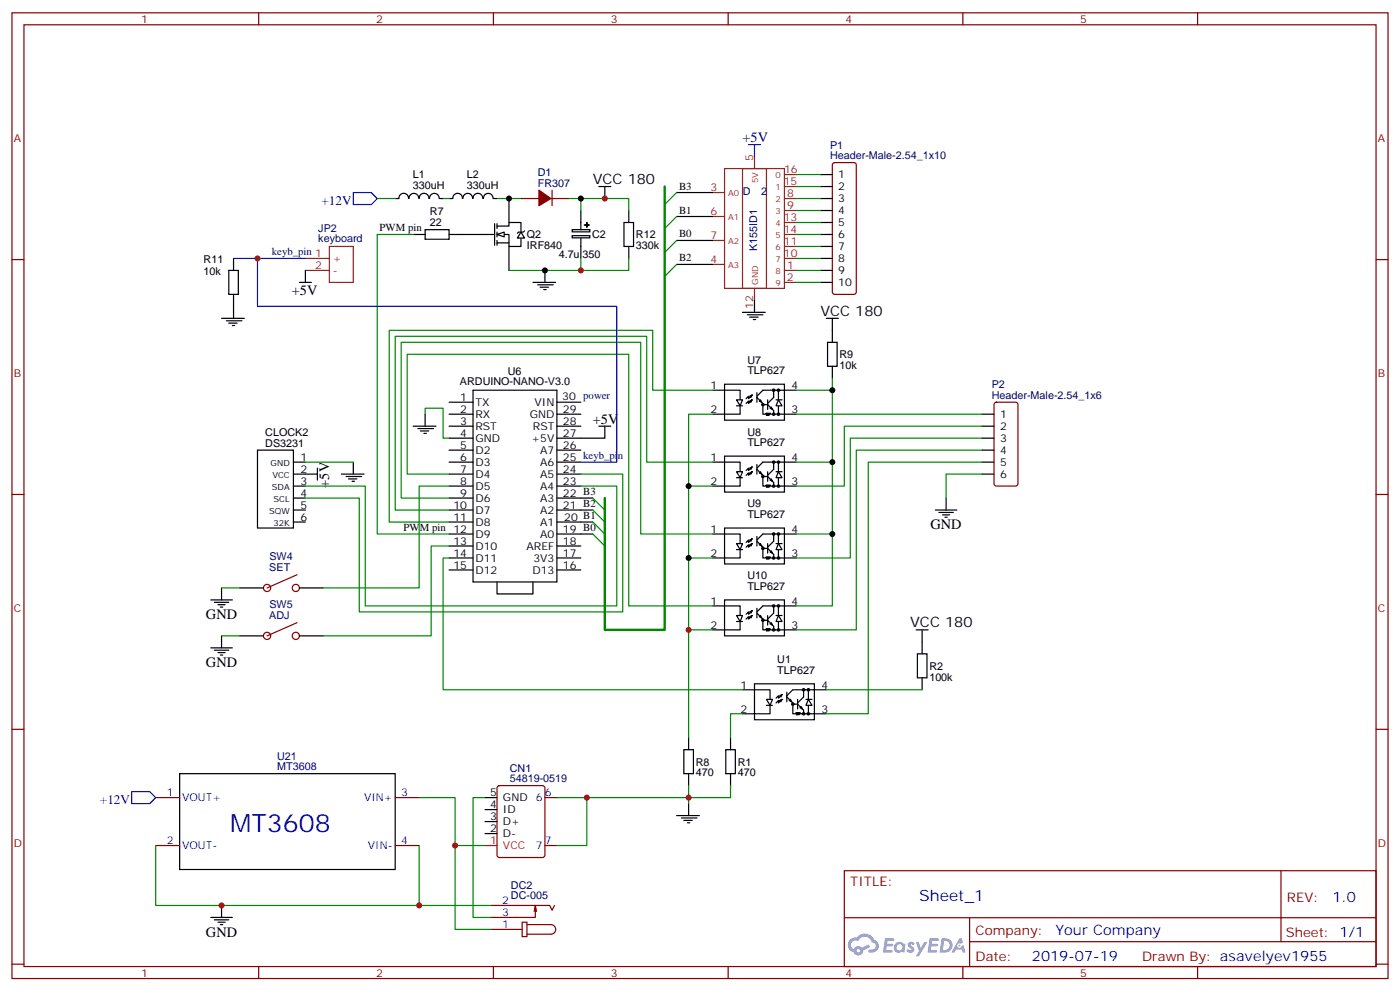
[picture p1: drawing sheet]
<svg xmlns="http://www.w3.org/2000/svg" width="412mm" height="292mm" viewBox="0 0 412 292" stroke-linecap="round" stroke-linejoin="round" font-family="sans-serif">
<path d="M195.8 54.9v130.6h-17.6v-38.9" fill="none" stroke="#008700" stroke-width=".71"/>
<g fill="none" stroke="#870000" stroke-width=".35">
<path d="M3.5 3.8h405.4v284.3h-405.4zM7.1 7.3h398.2v277.3h-398.2zM76.2 3.8v3.5M145.3 3.8v3.5M214.5 3.8v3.5M283.6 3.8v3.5M352.8 3.8v3.5M3.5 76.4h3.6M405.3 76.4h3.6M3.5 145.6h3.6M405.3 145.6h3.6M3.5 214.7h3.6"/>
<path d="M405.3 214.7h3.6M248.7 256.4h156.6v28.2h-156.6zM377.3 256.4v20.9M248.7 270.2h156.5M285.6 277.3h119.6M285.6 270.2v14.1M3.5 283.9h3.6M76.2 284.6v3.5M145.3 284.6v3.5M214.5 284.6v3.5M283.6 284.6v3.5M352.8 284.6v3.5"/>
<path d="M405.3 283.9h3.6"/>
</g>
<g fill="#5487ff">
<path d="M267.7 277.5a1.22 1.22 0 0 1 1.7 .3l-.4 .6a.47 .47 0 0 0-.3-.4 .47 .47 0 0 0-.5 .2l.1 .2a1.14 1.14 0 0 1 .8 1.7 1.14 1.14 0 0 1-1.9 0l-.2-.2 .5-.5 .7 .4a.29 .29 0 0 0 .3-.2 .29 .29 0 0 0-.2-.4 1.04 1.04 0 0 1-.6-1.7z"/>
<path d="M260.7 276.3h2.4l.3 .2-.2 .5h-1.8l-.1 .9h1.5l.3 .4-.3 .3h-1.6l-.2 1.1 1.7 .1 .2 .3-.2 .3h-2.6z"/>
<path d="M273.8 276.3h2.4l.3 .2-.1 .5h-1.8l-.2 .9h1.6l.3 .4-.4 .3h-1.6l-.1 1.1 1.7 .1 .2 .3-.2 .3h-2.6z"/>
<path d="M282.6 276.3h.7l.3 1.2-.6 .4a.69 .69 0 0 0-1 .2 .69 .69 0 0 0 .4 1 .69 .69 0 0 0 .9-.6l.5-.3 .6 2.2h-.8l-.2-.8h-1.8l-.5 .8h-.8z"/>
<path d="M269.8 277.4h.8l.6 1.8 1.1-1.8h.9l-2.6 4.2h-.8l.9-1.6z"/>
<path d="M277.4 276.3l-.6 4.1h1.3a2.11 2.11 0 0 0 2.5-2.1 2.11 2.11 0 0 0-2.5-2zM278.1 277a1.39 1.39 0 0 1 1.7 1.4 1.39 1.39 0 0 1-1.8 1.3h-.3z"/>
<path d="M263.7 277.9a1.54 1.54 0 0 0-.1 2.2 1.54 1.54 0 0 0 2.2 .1l.6 .2 .3-2.3-.2-.2h-.4a1.49 1.49 0 0 0-2.4 0zM264 278.9a.94 .94 0 0 1 1.8 0 .94 .94 0 0 1-1.8 0z"/>
<path d="M250.4 276.7a2.18 2.18 0 0 0 1.1 3.7 1.44 1.44 0 0 0 1.6 .9 1.44 1.44 0 0 0 1.2-1.5l2-1-.5-.7-1.9 .9a1.47 1.47 0 0 0-2.4 .5 1.39 1.39 0 0 1-.7-2 1.39 1.39 0 0 1 2-.4 2.12 2.12 0 0 1 2.2-1.3 2.12 2.12 0 0 1 1.9 1.7 1.14 1.14 0 0 1 1.1 1.4 1.14 1.14 0 0 1-1.7 .7 .43 .43 0 0 0-.5 .4 .43 .43 0 0 0 .4 .5 1.98 1.98 0 0 0 2.5-1.3 1.98 1.98 0 0 0-1.2-2.5 3.1 3.1 0 0 0-5.3-.7l-.9 .1zM252.3 280a.55 .55 0 0 1 1.1 0 .55 .55 0 0 1-1.1 0z"/>
<circle cx="282.6" cy="278.4" r=".26"/>
</g>
<g fill="none" stroke="#000" stroke-width=".35">
<path d="M132.3 118.4h7M139.3 114.9h24.7v56.4h-24.7zM164 118.4h7.1M213.4 113.1h17.7v10.6h-17.7zM213.4 114.9h4.6v2.8M217 119.5h1.7M218 119.5v2.5h-4.6M220.8 116.7l.7-.4-.3 .7zM221.5 116.3l-1 1.1v-.7l-.7 .7M221.5 117.7l-.3 .7-.4-.3 .7-.4-1 1.1v-.7l-.7 .7M223 117l1.7 1.8v3.2h.7l.4-.4v.7l.3-.7v.7l.4-.7v.7l.3-.7v.4h1.1M223 115.6v2.8"/>
<path d="M223.7 118.1l.3-.4 .4 .7zM224.7 119.1h1.4l1.8 1.8v1.1M226.1 117.7v2.8M227.9 114.9v2.1l-1.8 1.8M228.6 117.7h1.8M229.3 114.9v2.8M229.3 119.5v2.5M231.1 114.9h-6.4l-1.7 1.8M75.8 132.5h10.6v23h-10.6zM86.4 136.1h3.6M86.4 139.6h3.6M132.3 136.1h7"/>
<path d="M132.3 139.6h7M132.3 122h7M132.3 125.5h7M132.3 129h7M132.3 132.5h7M164 136.1h7.1M164 139.6h7.1M164 122h7.1M164 125.5h7.1M164 129h7.1M164 132.5h7.1M226.8 120.2l.4-.4 .3 .7z"/>
<path d="M227.9 122h3.2M86.4 143.1h3.6M86.4 146.6h3.6M86.4 150.2h3.6M86.4 153.7h3.6M132.3 143.1h7M132.3 146.6h7M132.3 150.2h7M132.3 153.7h7M132.3 157.2h7M164 143.1h7.1M164 146.6h7.1"/>
<path d="M164 150.2h7.1M164 153.7h7.1M164 157.2h7.1M132.3 164.3h7M132.3 167.8h7M132.3 160.8h7M146.4 171.3v3.6h10.6v-3.6M164 164.3h7.1M164 167.8h7.1M164 160.8h7.1"/>
</g>
<g fill="#fff" stroke="#000" stroke-width=".35">
<path d="M217 117.7h1.7l-.7 1.8z"/>
<path d="M229.3 117.7l1.1 1.8h-1.8z"/>
</g>
<g fill="none" stroke="#000" stroke-width=".35">
<path d="M132.3 58.5h1M133.4 58.4a1.41 1.41 0 0 1 1.4-1.5 1.41 1.41 0 0 1 1.4 1.5M136.4 58.4a1.41 1.41 0 0 1 1.4-1.5 1.41 1.41 0 0 1 1.4 1.5M139.4 58.4a1.41 1.41 0 0 1 1.4-1.5 1.41 1.41 0 0 1 1.4 1.5M142.4 58.4a1.41 1.41 0 0 1 1.4-1.5 1.41 1.41 0 0 1 1.4 1.5M145.3 58.5h1.1M142.9 69h2.8M145.7 65.9v6.3M146.4 66.6h3.5v-1.1h3.6v2.8M146.4 69h3.5v3.6h3.6v-2.5M146.4 71.5h3.5M146.4 65.9v1.4"/>
<path d="M146.4 68.3v1.4M146.4 70.8v1.4M154.5 68l-.3 .3h-1.4l-.4 .4M209.9 114.9h3.5M231.1 114.9h3.5M209.9 122h3.5M231.1 122h3.5"/>
<circle cx="224.7" cy="119.1" r=".35"/>
<circle cx="227.9" cy="114.9" r=".35"/>
<circle cx="229.3" cy="114.9" r=".35"/>
<circle cx="227.9" cy="122" r=".35"/>
<circle cx="229.3" cy="122" r=".35"/>
</g>
<g fill="#fff" stroke="#000" stroke-width=".35">
<path d="M146.4 69l2.1-.7v1.4z"/>
<path d="M153.5 68.3l1 1.8h-2.1z"/>
</g>
<path d="M149.9 58.5v7M135.8 69h7.1M149.9 72.6v7" fill="none" stroke="#000" stroke-width=".35"/>
<path d="M168.6 69.4h5.1v.6h-5.1z" fill="#fff" stroke="#000" stroke-width=".35"/>
<path d="M168.6 67.6h5.1v.7h-5.1z" fill="none" stroke="#000" stroke-width=".35"/>
<g fill="#fff" stroke="#000" stroke-width=".35">
<path d="M172.2 66.2l1.4 .1z"/>
<path d="M172.9 65.5v1.4z"/>
</g>
<g fill="none" stroke="#000" stroke-width=".35">
<path d="M121.7 69h3.5M125.2 67.6h7.1v2.8h-7.1zM132.3 69h3.5M171.1 62v5.6M171.1 70.1v6M213.4 134.3h17.7v10.6h-17.7zM213.4 136.1h4.6v2.8M220.8 137.8l.7-.3-.3 .7zM221.5 137.5l-1 1v-.7l-.7 .7M221.5 138.9l-.3 .7-.4-.4 .7-.3-1 1v-.7l-.7 .7M223 138.2l1.7 1.7v3.2h.7l.4-.3v.7l.3-.7v.7l.4-.7v.7l.3-.7v.3h1.1M223 136.8v2.8"/>
<path d="M223.7 139.2l.3-.3 .4 .7zM226.1 138.9v2.8M227.9 136.1v2.1l-1.8 1.7M228.6 138.9h1.8M229.3 136.1v2.8M231.1 136.1h-6.4l-1.7 1.7M217 140.7h1.7M218 140.7v2.4h-4.6M224.7 140.3h1.4l1.8 1.8v1M226.8 141.4l.4-.4 .3 .7zM227.9 143.1h3.2M229.3 140.7v2.4"/>
</g>
<g fill="#fff" stroke="#000" stroke-width=".35">
<path d="M217 138.9h1.7l-.7 1.8z"/>
<path d="M229.3 138.9l1.1 1.8h-1.8z"/>
</g>
<g fill="none" stroke="#000" stroke-width=".35">
<path d="M209.9 136.1h3.5M231.1 136.1h3.5M209.9 143.1h3.5M213.4 155.5h17.7v10.6h-17.7zM213.4 157.2h4.6v2.9M220.8 159l.7-.4-.3 .7zM221.5 158.6l-1 1.1v-.7l-.7 .7M223 159.3l1.7 1.8v3.2h.7l.4-.4v.7l.3-.7v.7l.4-.7v.7l.3-.7v.4h1.1M223 157.9v2.9M227.9 157.2v2.1l-1.8 1.8M229.3 157.2v2.9M231.1 143.1h3.5"/>
<path d="M231.1 157.2h-6.4l-1.7 1.8M217 161.8h1.7M218 161.8v2.5h-4.6M221.5 160.1l-.3 .7-.4-.4 .7-.3-1 1v-.7l-.7 .7M224 160.1l.4 .7-.7-.4zM224.7 161.5h1.4l1.8 1.7v1.1M226.1 160.1v2.8M226.8 162.5l.4-.3 .3 .7zM227.9 164.3h3.2M228.6 160.1h1.8M229.3 161.8v2.5"/>
<circle cx="227.9" cy="136.1" r=".35"/>
<circle cx="229.3" cy="136.1" r=".35"/>
<circle cx="224.7" cy="140.3" r=".35"/>
<circle cx="227.9" cy="143.1" r=".35"/>
<circle cx="229.3" cy="143.1" r=".35"/>
</g>
<g fill="#fff" stroke="#000" stroke-width=".35">
<path d="M217 160.1h1.7l-.7 1.7z"/>
<path d="M229.3 160.1l1.1 1.7h-1.8z"/>
</g>
<g fill="none" stroke="#000" stroke-width=".35">
<path d="M209.9 157.2h3.5M231.1 157.2h3.5M209.9 164.3h3.5M213.4 176.6h17.7v10.6h-17.7zM213.4 178.4h4.6v2.8M221.5 179.8l-1 1.1v-.7l-.7 .7M223 179.1v2.8M227.9 178.4v2.1l-1.8 1.8M229.3 178.4v2.8M231.1 164.3h3.5M231.1 178.4h-6.4l-1.7 1.8M217 183h1.7"/>
<path d="M218 183v2.5h-4.6M220.8 180.2l.7-.4-.3 .7zM221.5 181.2l-.3 .7-.4-.3 .7-.4-1 1.1v-.7l-.7 .7M223 180.5l1.7 1.8v3.2h.7l.4-.4v.7l.3-.7v.7l.4-.7v.7l.3-.7v.4h1.1M224 181.2l.4 .7-.7-.3zM224.7 182.6h1.4l1.8 1.8v1.1M226.1 181.2v2.8M226.8 183.7l.4-.4 .3 .7zM227.9 185.5h3.2M228.6 181.2h1.8M229.3 183v2.5"/>
<circle cx="227.9" cy="157.2" r=".35"/>
<circle cx="229.3" cy="157.2" r=".35"/>
<circle cx="224.7" cy="161.5" r=".35"/>
<circle cx="227.9" cy="164.3" r=".35"/>
<circle cx="229.3" cy="164.3" r=".35"/>
</g>
<g fill="#fff" stroke="#000" stroke-width=".35">
<path d="M217 181.2h1.7l-.7 1.8z"/>
<path d="M229.3 181.2l1.1 1.8h-1.8z"/>
</g>
<g fill="none" stroke="#000" stroke-width=".35">
<path d="M241.7 51.4h3.5M241.7 54.9h3.5M241.7 58.5h3.5M67.4 79.6h2.8v7.1h-2.8zM68.8 76.1v3.5M183.8 65.5h2.8v7.1h-2.8zM185.2 62v3.5M185.2 72.6v3.5M241.7 62h3.5M241.7 65.5h3.5M241.7 69h3.5M241.7 72.6h3.5"/>
<path d="M241.7 76.1h3.5M241.7 79.6h3.5M68.8 86.7v3.5M241.7 83.1h3.5M245.2 97.3v3.5M243.8 100.8h2.8v7h-2.8zM245.2 107.8v3.6M289.3 122h3.5M289.3 125.5h3.5M289.3 129h3.5M289.3 132.5h3.5M289.3 136.1h3.5"/>
<path d="M289.3 139.6h3.5M209.9 178.4h3.5M231.1 178.4h3.5M209.9 185.5h3.5M231.1 185.5h3.5M202.8 217.2v3.5M222.2 201.3h17.7v10.6h-17.7zM222.2 203.1h4.6v2.8M225.8 207.7h1.7M226.8 207.7v2.4h-4.6M229.7 204.9l.7-.4-.4 .7zM230.4 204.5l-1.1 1.1v-.7l-.7 .7"/>
<path d="M230.4 205.9l-.4 .7-.3-.3 .7-.4-1.1 1.1v-.7l-.7 .7M231.8 205.2l1.7 1.8v3.1h.7l.4-.3v.7l.3-.7v.7l.4-.7v.7l.4-.7v.3h1M231.8 203.8v2.8M232.5 206.3l.3-.4 .4 .7zM233.5 207.3h1.4l1.8 1.8v1M234.9 205.9v2.8M235.7 208.4l.3-.4 .4 .7zM236.7 203.1v2.1l-1.8 1.8M236.7 210.1h3.2M237.4 205.9h1.8M238.1 203.1v2.8M238.1 207.7v2.4"/>
<path d="M239.9 203.1h-6.4l-1.7 1.8M201.4 220.7h2.9v7.1h-2.9zM202.8 227.8v3.5"/>
<circle cx="227.9" cy="178.4" r=".35"/>
<circle cx="229.3" cy="178.4" r=".35"/>
<circle cx="224.7" cy="182.6" r=".35"/>
<circle cx="227.9" cy="185.5" r=".35"/>
<circle cx="229.3" cy="185.5" r=".35"/>
</g>
<g fill="none" stroke="#8c2424" stroke-width=".35">
<path d="M209.9 56.7h3.5M213.4 49.6h17.7v35.3h-17.7zM218.7 49.6h7.1v35.3h-7.1zM222.2 46.1v3.5M231.1 58.5h3.5M231.1 54.9h3.5M231.1 51.4h3.5M90 79.6h7M90 76.1h7M97 72.6h7.1v10.5h-7.1zM209.9 77.9h3.5M209.9 63.7h3.5"/>
<path d="M209.9 70.8h3.5M231.1 79.6h3.5M231.1 62h3.5M231.1 76.1h3.5M231.1 72.6h3.5M231.1 65.5h3.5M231.1 69h3.5M222.2 84.9v3.5M231.1 83.1h3.5"/>
</g>
<path d="M245.4 48.1l.5-.2h5.6l.5 .2 .2 .5v37.4l-.2 .5-.5 .2h-5.6l-.5-.3-.2-.4v-37.4zM293 118.6l.5-.2h5.7l.6 .5 .1 23.5-.5 .7h-5.9l-.6-.4-.1-23.6z" fill="none" stroke="#870000" stroke-width=".35"/>
<g fill="#fff" stroke="#000" stroke-width=".35">
<path d="M225.8 205.9h1.7l-.7 1.8z"/>
<path d="M238.1 205.9l1.1 1.8h-1.8z"/>
</g>
<g fill="none" stroke="#000" stroke-width=".35">
<path d="M116.4 58.5h1.1M117.5 58.4a1.41 1.41 0 0 1 1.4-1.5 1.41 1.41 0 0 1 1.4 1.5M120.5 58.4a1.41 1.41 0 0 1 1.4-1.5 1.41 1.41 0 0 1 1.4 1.5M123.5 58.4a1.41 1.41 0 0 1 1.4-1.5 1.41 1.41 0 0 1 1.4 1.5M126.5 58.4a1.41 1.41 0 0 1 1.4-1.5 1.41 1.41 0 0 1 1.5 1.5M129.5 58.5h1M176.4 54.9h3.5M178.2 54.9v3.6M199.3 56.7h10.6M90 79.6v3.5M160.5 79.6v3.5M199.3 63.7h10.6"/>
<path d="M199.3 70.8h10.6M199.3 77.9h10.6M65.3 93.7h6.7M66.7 94.4h4.6M67.4 95.1h2.4M68.4 95.8h.7M68.8 90.2v3.5M88.2 83.1h3.5M157 83.1h6.7M158.4 83.9h4.6M159.1 84.6h2.5M160.2 85.3h.7"/>
<path d="M218.7 92h6.7M220.1 92.7h4.6M220.8 93.4h2.5M221.9 94.1h.7M222.2 88.4v3.6M243.4 93.7h3.5M245.2 93.7v3.6M90 139.6h3.5M93.5 137.8v3.6M100.5 139.6h6.7M104.1 136.1v3.5M121.7 125.5h6.7"/>
<path d="M123.1 126.2h4.6M123.8 126.9h2.5M124.9 127.6h.7M125.2 122v3.5M176.4 125.5h3.5M178.2 125.5v3.5h-7.1M102 140.3h4.5M102.7 141h2.4M103.7 141.7h.7M171.1 150.2h3.5M171.1 146.6h3.5M171.1 153.7h3.5"/>
<path d="M171.1 157.2h3.5M275.5 150.2h6.4M276.6 150.9h4.2M277.6 151.6h2.2M278.3 152.3h.7M278.7 146.6v3.6M62.1 176.6h6.3M63.1 177.3h4.3M64.2 178h2.1M64.9 178.8h.7M65.3 173.1v3.5M70.6 173.1h7"/>
<path d="M88.2 173.1h7M62.1 190.7h6.3M63.1 191.5h4.3M64.2 192.2h2.1M64.9 192.9h.7M65.3 187.2v3.5M70.6 187.2h7M88.2 187.2h7M269.9 185.5h3.5M270.2 192.5h2.8v7.1h-2.8zM271.6 185.5v7M271.6 199.6v3.5"/>
<path d="M215.2 217.2v3.5M218.7 203.1h3.5M218.7 210.1h3.5M239.9 203.1h3.5M239.9 210.1h3.5M52.9 227.8h63.5v28.2h-63.5zM142.9 238.4h3.5M142.9 234.8h3.5M202.8 236.6v3.5M213.8 220.7h2.8v7.1h-2.8zM215.2 227.8v3.5M142.9 245.4h3.5"/>
<path d="M142.9 241.9h3.5M199.3 240.1h6.7M200.7 240.8h4.6M201.4 241.5h2.5M202.5 242.3h.7M62.1 270.1h6.3M63.1 270.8h4.3M64.2 271.5h2.1M64.9 272.2h.7M65.3 266.6v3.5"/>
<circle cx="233.5" cy="207.3" r=".35"/>
<circle cx="236.7" cy="210.1" r=".35"/>
<circle cx="236.7" cy="203.1" r=".35"/>
<circle cx="238.1" cy="203.1" r=".35"/>
<circle cx="238.1" cy="210.1" r=".35"/>
</g>
<g fill="none" stroke="#870000" stroke-width=".35">
<path d="M153.5 58.5h5.2M162.3 58.5h5.3M162.6 56v4.6M87.5 169.2l-8.8 3.9M87.5 183.3l-8.8 3.9M45.9 234.8h7M116.4 234.8h7.1M146.6 231.5l.5-.2h12.7l.7 .4v20.1l-.4 .6-13 .1-.6-.5-.1-20zM160.5 234.8h3.5M45.9 249h7M116.4 249h7.1M160.5 249h3.5"/>
<path d="M144.6 266.6h17.3l.7 1.4 .7-1.4M144.6 273.6h9.2M153.8 271.5h1.4v4.3h-1.4zM155.2 272.2h7.1a1.41 1.41 0 0 1 1.4 1.4 1.41 1.41 0 0 1-1.4 1.5h-7.1M157.7 266.6l-.4 1.8M158 268.4l-.3-1.8v3.5h-13.1"/>
<circle cx="78.7" cy="173.1" r="1.06"/>
<circle cx="87.1" cy="173.1" r="1.06"/>
<circle cx="78.7" cy="187.2" r="1.06"/>
<circle cx="87.1" cy="187.2" r="1.06"/>
</g>
<path d="M142.9 249h3.5" fill="none" stroke="#f00" stroke-width=".35"/>
<path d="M158.7 56l3.6 2.5-3.6 2.1z" fill="#870000" stroke="#870000" stroke-width=".35"/>
<path d="M104.1 56.7h5.3l1.7 1.8-1.7 1.7h-5.3zM220.5 42.6h3.5M222.2 42.6v3.5M68.8 76.1h7M90 76.1h-14.2v14.1h105.9v45.9h-10.6M38.8 233.1h5.3l1.8 1.7-1.8 1.8h-5.3z" fill="none" stroke="#00f" stroke-width=".35"/>
<g fill="none" stroke="#008700" stroke-width=".35">
<path d="M111.1 58.5h5.3M130.5 58.5h1.8M146.4 58.5h7.1M167.6 58.5h3.5v3.5M171.1 58.5h14.1v3.5M234.6 58.5h7.1M234.6 51.4h7.1M234.6 54.9h7.1M121.7 69h-10.6v88.2h21.2M171.1 76.1v3.5h-21.2M185.2 76.1v3.5h-14.1M234.6 79.6h7.1"/>
<path d="M234.6 69h7.1M234.6 62h7.1M234.6 65.5h7.1M234.6 72.6h7.1M234.6 76.1h7.1M234.6 83.1h7.1M209.9 114.9h-17.6v-17.6h-77.6v56.4h17.6M234.6 114.9h10.6M245.2 111.4v67h-10.6M90 136.1h14.1M125.2 122v-1.8h5.3v8.8h1.8M132.3 139.6h-12.4v-35.3h65.3v74.1h24.7"/>
<path d="M171.1 139.6h12.3v40.6h-77.6v-33.6h-15.8M209.9 136.1h-19.4v-37.1h-74.1v51.2h15.9M209.9 122h-7.1v95.2M234.6 136.1h10.6M234.6 122h54.7M289.3 125.5h-40.6v17.6h-14.1M289.3 129h-38.8v35.3h-15.9M289.3 132.5h-37.1v53h-17.6M289.3 136.1h-33.5v74h-12.4M289.3 139.6h-10.6v7M90 143.1h17.6v35.3h74.1v-35.3h-10.6M132.3 146.6h-14.1v-45.8h70.5v56.4h21.2"/>
<path d="M132.3 143.1h-8.8v30h-28.3M202.8 143.1h7.1M234.6 157.2h10.6M65.3 173.1h5.3M132.3 164.3h-1.8v38.8h88.2M132.3 160.8h-5.3v26.4h-31.8M202.8 164.3h7.1M65.3 187.2h5.3M202.8 185.5h7.1M218.7 210.1h-3.5v7.1M243.4 203.1h28.2M123.5 234.8h10.6v14.2h8.8"/>
<path d="M142.9 234.8h-3.6v35.3h5.3M172.9 234.8v14.2h-8.9M202.8 231.3v5.3M215.2 231.3v3.5h-51.2M45.9 249v17.6h98.7M123.5 249v17.6M134.1 249v24.6h10.5"/>
</g>
<g fill="#c00">
<circle cx="172.9" cy="234.8" r=".88"/>
<circle cx="134.1" cy="249" r=".88"/>
<circle cx="123.5" cy="266.6" r=".88"/>
<circle cx="65.3" cy="266.6" r=".88"/>
<circle cx="202.8" cy="234.8" r=".88"/>
<circle cx="171.1" cy="79.6" r=".88"/>
</g>
<g fill="#000">
<circle cx="149.9" cy="58.5" r=".88"/>
<circle cx="171.1" cy="58.5" r=".88"/>
<circle cx="160.5" cy="79.6" r=".88"/>
<circle cx="245.2" cy="114.9" r=".88"/>
<circle cx="245.2" cy="136.1" r=".88"/>
<circle cx="202.8" cy="143.1" r=".88"/>
<circle cx="245.2" cy="157.2" r=".88"/>
<circle cx="202.8" cy="164.3" r=".88"/>
</g>
<g fill="#c00">
<circle cx="202.8" cy="185.5" r=".88"/>
<circle cx="75.8" cy="76.1" r=".88"/>
<circle cx="178.2" cy="58.5" r=".88"/>
</g>
<path d="M199.3 56.7l-3.5 3.5M199.3 63.7l-3.5 3.6M199.3 70.8l-3.5 3.5M199.3 77.9l-3.5 3.5M174.6 157.2l3.6 3.6M174.6 153.7l3.6 3.5M174.6 150.2l3.6 3.5M174.6 146.6l3.6 3.6" fill="none" stroke="#008700" stroke-width=".35"/>
<text font-size="7.4" fill="#00f" x="67.8" y="244.9">MT3608</text>
<text font-size="4.6" fill="#00f" x="270.8" y="265.4">Sheet_1</text>
<text font-size="4.2" fill="#000080" x="218.7" y="41.9">+5V</text>
<g font-size="4.2">
<text x="174.6" y="54.2">VCC 180</text>
<text x="86" y="86.8">+5V</text>
<text x="241.7" y="93">VCC 180</text>
<text x="174.6" y="124.8">+5V</text>
<text x="97" y="143.6" transform="rotate(-90 97 143.6)">+5V</text>
<text x="274.1" y="155.8">GND</text>
<text x="60.7" y="182.3">GND</text>
<text x="268.1" y="184.7">VCC 180</text>
<text x="60.7" y="196.4">GND</text>
<text x="60.7" y="275.8">GND</text>
</g>
<g font-size="4.2" fill="#00f">
<text x="392.5" y="265.6">1.0</text>
<text x="310.9" y="275.2">Your Company</text>
<text x="304" y="283">2019-07-19</text>
</g>
<g font-size="3.9" fill="#00f">
<text x="94.7" y="60.2">+12V</text>
<text x="29.4" y="236.6">+12V</text>
</g>
<g font-size="3.9" fill="#800">
<text x="250.5" y="260.9">TITLE:</text>
<text x="379.1" y="265.6">REV:</text>
<text x="287.4" y="275.1">Company:</text>
<text x="378.7" y="275.8">Sheet: 1/1</text>
<text x="287.4" y="282.8">Date:</text>
<text x="336.4" y="282.9">Drawn By: asavelyev1955</text>
</g>
<g font-size="3.2" fill="#800">
<text x="41.6" y="6.8">1</text>
<text x="110.8" y="6.8">2</text>
<text x="179.9" y="6.8">3</text>
<text x="249.1" y="6.8">4</text>
<text x="318.2" y="6.8">5</text>
<text x="4.1" y="41.9">A</text>
<text x="405.9" y="41.9">A</text>
<text x="4.1" y="111">B</text>
<text x="405.9" y="111">B</text>
<text x="4.1" y="180.2">C</text>
<text x="405.9" y="180.2">C</text>
<text x="4.1" y="249.3">D</text>
<text x="405.9" y="249.3">D</text>
<text x="41.6" y="287.6">1</text>
<text x="110.8" y="287.6">2</text>
<text x="179.9" y="287.6">3</text>
<text x="249.1" y="287.6">4</text>
<text x="318.2" y="287.6">5</text>
</g>
<g font-size="3.2" fill="#8d2323">
<text x="221.9" y="47.5" transform="rotate(-90 221.9 47.5)">5</text>
<text x="231" y="50.8">16</text>
<text x="209.3" y="56.3">3</text>
<text x="230.9" y="54.6">15</text>
<text x="231.9" y="58.1">8</text>
<text x="209.3" y="63.4">6</text>
<text x="230.9" y="65.2">13</text>
<text x="231.9" y="61.6">9</text>
<text x="209.3" y="70.4">7</text>
<text x="230.9" y="68.6">14</text>
<text x="98.1" y="77.2">+</text>
<text x="209.3" y="77.5">4</text>
<text x="230.9" y="75.7">10</text>
<text x="230.9" y="72.1">11</text>
<text x="92.9" y="79.3">2</text>
<text x="98.1" y="80.7">-</text>
<text x="231.8" y="82.8">2</text>
<text x="231.9" y="79.3">1</text>
<text x="221.9" y="91.1" transform="rotate(-90 221.9 91.1)">12</text>
</g>
<g font-size="3.2" fill="#000080">
<text x="244.5" y="46.8">Header-Male-2.54_1x10</text>
<text x="244.5" y="43.8">P1</text>
<text x="158.4" y="51.8">D1</text>
<text x="158.4" y="54.9">FR307</text>
<text x="218.8" y="57.5">D</text>
<text x="224.2" y="57.5">2</text>
<text x="93.8" y="71.4">keyboard</text>
<text x="93.8" y="68.3">JP2</text>
<text x="80.1" y="75.2">keyb_pin 1</text>
<text x="223" y="73.9" transform="rotate(-90 223 73.9)">K155ID1</text>
<text x="292.1" y="117.4">Header-Male-2.54_1x6</text>
<text x="292.1" y="114.3">P2</text>
<text x="79.3" y="164.9">SW4</text>
<text x="79.3" y="168.2">SET</text>
<text x="79.3" y="179.1">SW5</text>
<text x="79.3" y="182.3">ADJ</text>
<text x="81.6" y="226.7">MT3608</text>
<text x="81.6" y="223.7">U21</text>
<text x="150.2" y="227.2">CN1</text>
<text x="150.2" y="230.3">54819-0519</text>
<text x="150.5" y="261.8">DC2</text>
<text x="150.5" y="264.8">DC-005</text>
</g>
<g font-size="3.2">
<text x="121.6" y="52.5">L1</text>
<text x="137.5" y="52.5">L2</text>
<text x="246.9" y="52.5">1</text>
<text x="121.6" y="55.6">330uH</text>
<text x="137.5" y="55.6">330uH</text>
<text x="200" y="55.8">B3</text>
<text x="246.9" y="56">2</text>
<text x="246.9" y="59.5">3</text>
<text x="126.7" y="63.4">R7</text>
<text x="200" y="62.9">B1</text>
<text x="246.9" y="63">4</text>
<text x="111.8" y="68.2">PWM pin</text>
<text x="126.7" y="66.6">22</text>
<text x="155.2" y="70.2">Q2</text>
<text x="174.4" y="70.2">C2</text>
<text x="187.3" y="70.2">R12</text>
<text x="200" y="69.9">B0</text>
<text x="246.9" y="66.6">5</text>
<text x="246.9" y="70.1">6</text>
<text x="60" y="77.3">R11</text>
<text x="155.2" y="73.4">IRF840</text>
<text x="164.6" y="75.9">4.7u 350</text>
<text x="187.3" y="73.3">330k</text>
<text x="200" y="77">B2</text>
<text x="246.9" y="73.6">7</text>
<text x="246.9" y="77.2">8</text>
<text x="60" y="80.8">10k</text>
<text x="246.9" y="80.7">9</text>
<text x="246.9" y="84.2">10</text>
<text x="220.1" y="107.1">U7</text>
<text x="247.3" y="105.5">R9</text>
<text x="135.5" y="113.5">ARDUINO-NANO-V3.0</text>
<text x="149.6" y="110.3">U6</text>
<text x="220.1" y="110.2">TLP627</text>
<text x="247.3" y="108.7">10k</text>
<text x="135.6" y="118.1">1</text>
<text x="140.1" y="119.5">TX</text>
<text x="157.5" y="119.5">VIN</text>
<text x="165.6" y="117.9">30 power</text>
<text x="209.3" y="114.5">1</text>
<text x="233.2" y="114.5">4</text>
<text x="135.6" y="121.6">2</text>
<text x="135.6" y="125.1">3</text>
<text x="140.1" y="123">RX</text>
<text x="156.1" y="123">GND</text>
<text x="165.8" y="121.6">29</text>
<text x="165.8" y="125.1">28</text>
<text x="209.3" y="121.6">2</text>
<text x="233.2" y="121.6">3</text>
<text x="294.6" y="123">1</text>
<text x="78.1" y="131.5">DS3231</text>
<text x="78.1" y="128.3">CLOCK2</text>
<text x="135.6" y="128.7">4</text>
<text x="140.1" y="126.5">RST</text>
<text x="140.1" y="130.1">GND</text>
<text x="156.6" y="130.1">+5V</text>
<text x="157" y="126.5">RST</text>
<text x="165.8" y="128.7">27</text>
<text x="220.1" y="131.4">TLP627</text>
<text x="220.1" y="128.2">U8</text>
<text x="294.6" y="126.5">2</text>
<text x="294.6" y="130.1">3</text>
<text x="88.5" y="135.7">1</text>
<text x="135.6" y="132.2">5</text>
<text x="135.6" y="135.7">6</text>
<text x="140.1" y="133.6">D2</text>
<text x="140.1" y="137.1">D3</text>
<text x="159.2" y="133.6">A7</text>
<text x="159.2" y="137.1">A6</text>
<text x="165.8" y="132.2">26</text>
<text x="165.8" y="135.7">25 keyb_pin</text>
<text x="209.3" y="135.7">1</text>
<text x="233.2" y="135.7">4</text>
<text x="294.6" y="133.6">4</text>
<text x="294.6" y="137.1">5</text>
<text x="88.5" y="139.2">2</text>
<text x="88.5" y="142.8">3</text>
<text x="135.6" y="139.2">7</text>
<text x="135.6" y="142.8">8</text>
<text x="140.1" y="140.7">D4</text>
<text x="159.2" y="140.7">A5</text>
<text x="165.8" y="139.2">24</text>
<text x="165.8" y="142.8">23</text>
<text x="209.3" y="142.8">2</text>
<text x="233.2" y="142.8">3</text>
<text x="294.6" y="140.7">6</text>
<text x="88.5" y="146.3">4</text>
<text x="88.5" y="149.8">5</text>
<text x="133.6" y="149.8">10</text>
<text x="135.6" y="146.3">9</text>
<text x="140.1" y="144.2">D5</text>
<text x="140.1" y="147.7">D6</text>
<text x="159.2" y="144.2">A4</text>
<text x="159.2" y="147.7">A3</text>
<text x="165.8" y="146.3">22 B3</text>
<text x="165.8" y="149.8">21 B2</text>
<text x="220.1" y="149.4">U9</text>
<text x="88.5" y="153.4">6</text>
<text x="133.6" y="153.4">11</text>
<text x="140.1" y="151.2">D7</text>
<text x="140.1" y="154.8">D8</text>
<text x="159.2" y="151.2">A2</text>
<text x="159.2" y="154.8">A1</text>
<text x="166.2" y="153.4">20 B1</text>
<text x="220.1" y="152.6">TLP627</text>
<text x="118.9" y="156.4">PWM pin</text>
<text x="133.6" y="156.9">12</text>
<text x="133.6" y="160.4">13</text>
<text x="140.1" y="158.3">D9</text>
<text x="140.1" y="161.8">D10</text>
<text x="155.1" y="161.8">AREF</text>
<text x="159.2" y="158.3">A0</text>
<text x="165.8" y="156.9">19 B0</text>
<text x="165.8" y="160.4">18</text>
<text x="209.3" y="156.9">1</text>
<text x="233.2" y="156.9">4</text>
<text x="133.6" y="163.9">14</text>
<text x="133.6" y="167.5">15</text>
<text x="140.1" y="165.3">D11</text>
<text x="157.1" y="165.3">3V3</text>
<text x="165.8" y="163.9">17</text>
<text x="165.8" y="167.5">16</text>
<text x="209.3" y="163.9">2</text>
<text x="233.2" y="163.9">3</text>
<text x="140.1" y="168.9">D12</text>
<text x="156.9" y="168.9">D13</text>
<text x="220.1" y="173.7">TLP627</text>
<text x="220.1" y="170.6">U10</text>
<text x="209.3" y="178">1</text>
<text x="233.2" y="178">4</text>
<text x="209.3" y="185.1">2</text>
<text x="233.2" y="185.1">3</text>
<text x="229" y="195.3">U1</text>
<text x="273.8" y="197.2">R2</text>
<text x="218.1" y="202.7">1</text>
<text x="229" y="198.4">TLP627</text>
<text x="242" y="202.7">4</text>
<text x="273.8" y="200.4">100k</text>
<text x="218.1" y="209.8">2</text>
<text x="242" y="209.8">3</text>
<text x="205" y="225.4">R8</text>
<text x="217.3" y="225.4">R1</text>
<text x="205" y="228.6">470</text>
<text x="217.3" y="228.6">470</text>
<text x="144.4" y="238">4</text>
<text x="144.4" y="234.5">5</text>
<text x="148.2" y="239.4">ID</text>
<text x="148.2" y="235.9">GND</text>
<text x="144.4" y="245.1">2</text>
<text x="144.4" y="241.5">3</text>
<text x="148.2" y="243">D+</text>
<text x="148.2" y="246.5">D-</text>
</g>
<g font-size="3.2" fill="#00f">
<text x="49.1" y="234.5">1</text>
<text x="53.6" y="235.9">VOUT+</text>
<text x="107.2" y="235.9">VIN+</text>
<text x="118.2" y="234.5">3</text>
<text x="157.8" y="235.9">6</text>
<text x="160.5" y="234.5">6</text>
<text x="49.1" y="248.6">2</text>
<text x="53.6" y="250">VOUT-</text>
<text x="108.4" y="250">VIN-</text>
<text x="118.2" y="248.6">4</text>
<text x="157.8" y="250">7</text>
<text x="160.5" y="248.6">7</text>
<text x="147.9" y="266.2">2</text>
<text x="147.9" y="269.8">3</text>
<text x="147.9" y="273.3">1</text>
</g>
<g font-size="3.2" fill="#f00">
<text x="144.4" y="248.6">1</text>
<text x="148.2" y="250">VCC</text>
</g>
<g font-size="2.5" fill="#8d2323">
<text x="223.3" y="54" transform="rotate(-90 223.3 54)">5V</text>
<text x="228.4" y="52.5">0</text>
<text x="214.5" y="57.7">A0</text>
<text x="228.4" y="59.5">2</text>
<text x="228.4" y="56">1</text>
<text x="214.5" y="64.8">A1</text>
<text x="228.4" y="63">3</text>
<text x="214.5" y="71.9">A2</text>
<text x="228.4" y="66.6">4</text>
<text x="228.4" y="70.1">5</text>
<text x="228.4" y="77.2">7</text>
<text x="228.4" y="73.6">6</text>
<text x="214.5" y="78.9">A3</text>
<text x="223.3" y="83.9" transform="rotate(-90 223.3 83.9)">GND</text>
<text x="228.4" y="80.7">8</text>
<text x="228.4" y="84.2">9</text>
</g>
<g font-size="2.5">
<text x="79.7" y="137.1">GND</text>
<text x="80.2" y="140.7">VCC</text>
<text x="80.1" y="144.2">SDA</text>
<text x="80.6" y="147.7">SCL</text>
<text x="79.3" y="151.2">SQW</text>
<text x="80.5" y="154.8">32K</text>
</g>
</svg>
